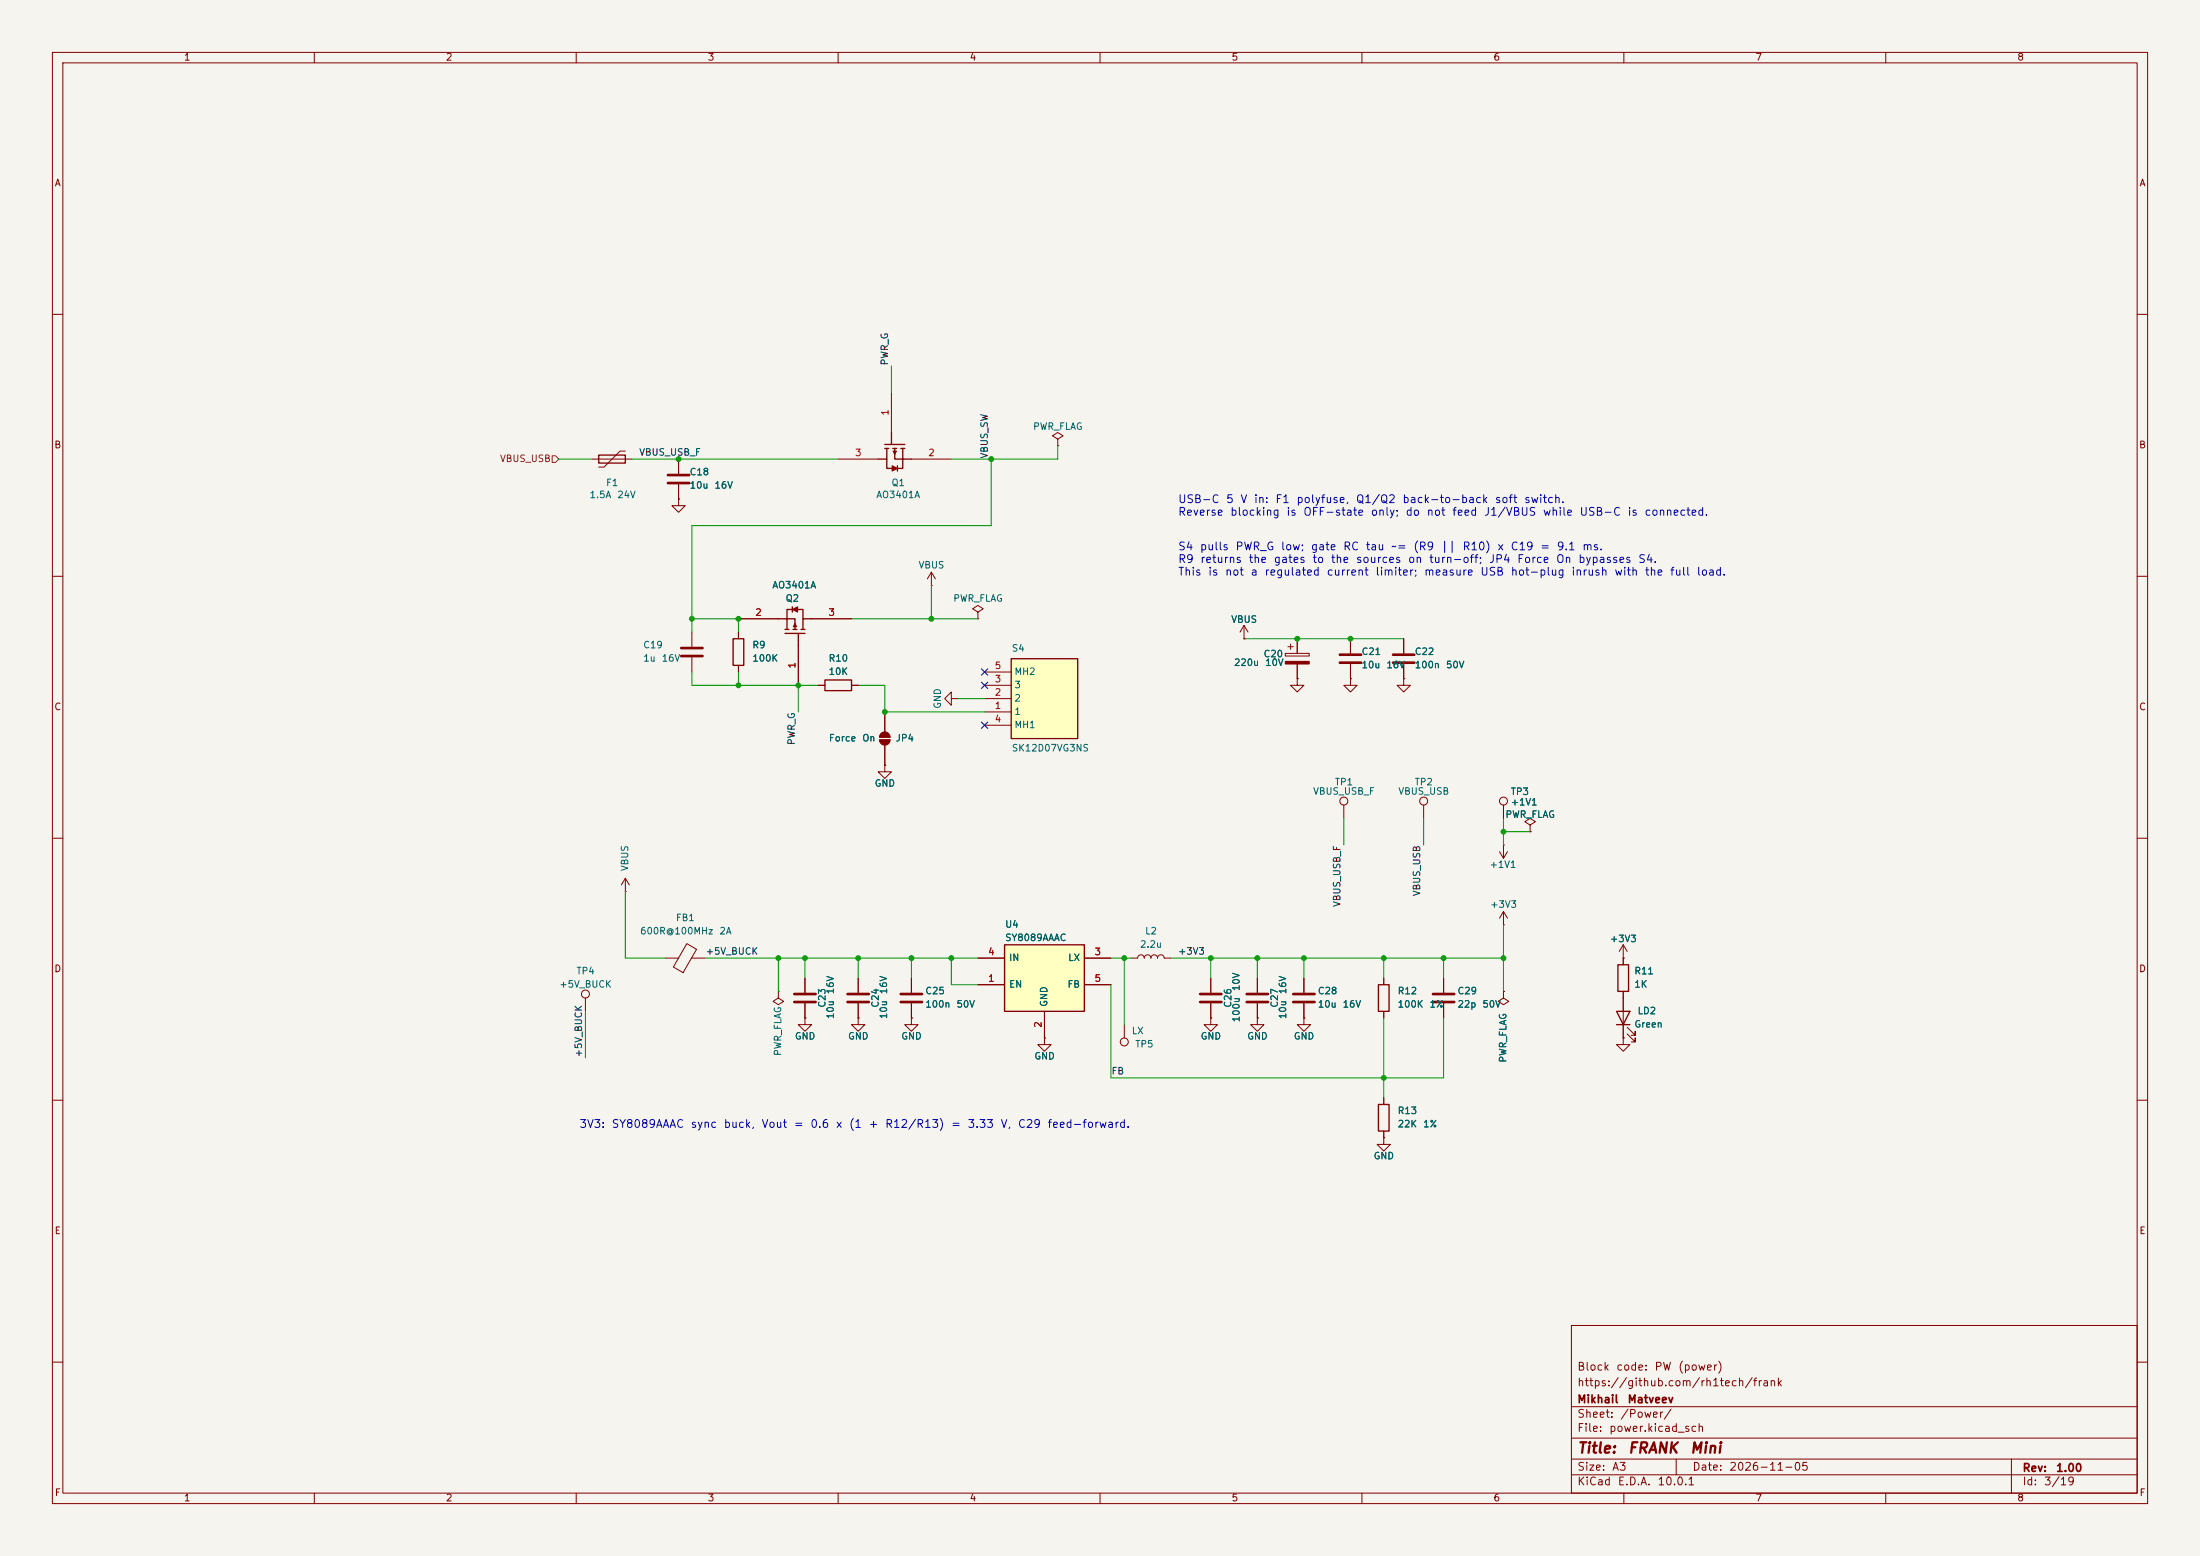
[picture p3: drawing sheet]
<svg xmlns="http://www.w3.org/2000/svg" width="420mm" height="297mm" viewBox="0 0 420 297" stroke-linecap="round" stroke-linejoin="round" font-family="sans-serif">
<path d="M0 0h420v297h-420z" fill="#f5f4ef" stroke="#f5f4ef" stroke-width=".19"/>
<g fill="none" stroke="#840000" stroke-width=".19">
<path d="M10 10h400v277h-400zM12 12h396v273h-396zM60 10v2M110 10v2M160 10v2M210 10v2M260 10v2M310 10v2M360 10v2M10 60h2M408 60h2M129.5 95.3v1.2h1.3l-1.3 1.3-1.2-1.3h1.2"/>
<path d="M129.5 95.3h.1M129.5 87.6v2.8M129.5 92.5v2.8M10 110h2M141 118.1h7.6M154.9 118.1h7.7M177.8 111.8h.1M177.8 109.2l-.8 1.3M177.8 109.2l.8 1.3M177.8 109.2v2.6M237.5 119.4l-.8 1.3M237.5 119.4l.8 1.3"/>
<path d="M237.5 119.4v2.5M408 110h2M132.1 120.7v2.7M132.1 125.5v2.8M141 120.7v1.2M141 127v1.3M152.4 123.2v7.6M237.5 121.9h.1M245.4 124.7h4.5v.5h-4.5zM245.9 123.4h1M246.4 122.9v1.1M247.6 129.5v1.3h1.3l-1.3 1.3-1.2-1.3h1.2"/>
<path d="M247.6 129.5h.1M247.6 121.9v2.8M247.6 126.7v2.8M257.8 129.5v1.3h1.3l-1.3 1.3-1.3-1.3h1.3M257.8 129.5h.1M257.8 121.9v2.8M257.8 126.7v2.8M268 129.5v1.3h1.2l-1.2 1.3-1.3-1.3h1.3M268 129.5h.1M268 121.9v2.8M268 126.7v2.8M10 160h2"/>
<path d="M256.5 153.7v2.5M271.8 153.7v2.5M287 153.7v2.5M292.1 157.5l1-.7-1-.6-1 .6 1 .7v1.3M292.1 158.8h.1M408 160h2M286.3 162.6l.7 1.2M287 161.3h.1M287 176.5h.1M287 161.3v2.5M287 174v2.5M287 174l-.7 1.3"/>
<path d="M287 174l.8 1.3M287.8 162.6l-.8 1.2M214.6 195.6v2.5M231.1 194.3v1.3h1.3l-1.3 1.3-1.2-1.3h1.2M231.1 194.3h.1M231.1 186.7v2.8M231.1 191.5v2.8M240 194.3v1.3h1.3l-1.3 1.3-1.2-1.3h1.2M240 194.3h.1M240 186.7v2.8M240 191.5v2.8M248.9 194.3v1.3h1.3l-1.3 1.3-1.3-1.3h1.3"/>
<path d="M248.9 194.3h.1M248.9 186.7v2.8M248.9 191.5v2.8M309.9 182.9h.1M309.9 198.1v1.3h1.2l-1.2 1.3-1.3-1.3h1.3M309.9 198.1h.1M309.9 180.3l-.8 1.3M309.9 180.3l.7 1.3M309.9 180.3v3.9M309.9 189.2v8.9M310.6 197.4l1.6 1.5v-.8v.8h-.8M310.6 196.1l1.6 1.5v-.7v.7h-.8"/>
<path d="M10 210h2M264.2 217.2v1.2h1.2l-1.2 1.3-1.3-1.3h1.3M264.2 217.2h.1M264.2 209.6v1.2M264.2 215.9v1.3M408 210h2M300 253h108v32h-108zM10 260h2M300 278.5h108M300 274.5h108M300 268.5h108M320 278.5v3"/>
<path d="M384 278.5v6.5M408 260h2M60 285v2M110 285v2M160 285v2M210 285v2M260 285v2M300 281.5h108M310 285v2M360 285v2"/>
<circle cx="256.5" cy="152.9" r=".76"/>
<circle cx="271.8" cy="152.9" r=".76"/>
<circle cx="287" cy="152.9" r=".76"/>
<circle cx="214.6" cy="198.9" r=".76"/>
</g>
<g fill="none" stroke="#840000" stroke-width=".25">
<path d="M148.6 118.1h1.6v2M151.3 116.3h-1.1v1.8h1.6v2M151.3 115.8v1M152.3 116.3h1v1.8M154.9 118.1h-1.6v2M140 121.9h2v5.1h-2zM149.9 120.1h.7M149.9 120.9h3.8M151.4 120.1h.7M152.4 120.9v2.3M152.9 120.1h.8M308.6 193h2.5l-1.2 2.6z"/>
<path d="M308.6 195.6h2.5M308.9 184.2h2v5h-2zM263.1 210.8h2.1v5.1h-2.1z"/>
</g>
<g fill="#840000" stroke="#840000" stroke-width=".19">
<path d="M151.8 119l.3 .6h-.7z"/>
<path d="M151.3 116.3l1-.5v1z"/>
<path d="M245.4 126.2h4.5v.5h-4.5z"/>
</g>
<g fill="none" stroke="#840000" stroke-width=".51">
<path d="M127.5 90.7h4.1M127.5 92.2h4.1M130 123.7h4.1M130 125.2h4.1M255.8 125h4M255.8 126.5h4M265.9 125h4.1M265.9 126.5h4.1M229.1 189.7h4.1M229.1 191.3h4.1M238 189.7h4.1M238 191.3h4.1"/>
<path d="M246.9 189.7h4.1M246.9 191.3h4.1"/>
</g>
<path d="M191.8 180.3h15.2v12.7h-15.2z" fill="#ffffc2"/>
<path d="M191.8 180.3h15.2v12.7h-15.2zM263.1 188h2.1v5h-2.1z" fill="none" stroke="#840000" stroke-width=".25"/>
<g fill="none" stroke="#840000" stroke-width=".19">
<path d="M119.4 170.2h.1M119.4 167.6l-.8 1.3M119.4 167.6l.7 1.3M119.4 167.6v2.6M127 182.9h2.5M131.1 180.1l1.9 1.1-2.6 4.4-1.9-1zM132 182.9h2.6M174 186.7v2.8M174 191.5v2.8M186.7 188h5.1M186.7 182.9h5.1M199.4 193v5.1"/>
<path d="M207 188h5.1M207 182.9h5.1M215.9 182.9h1.3a.64 .64 0 0 1 .6-.7 .64 .64 0 0 1 .6 .7 .64 .64 0 0 1 .7-.7 .64 .64 0 0 1 .6 .7 .64 .64 0 0 1 .6-.7 .64 .64 0 0 1 .7 .7 .64 .64 0 0 1 .6-.7 .64 .64 0 0 1 .6 .7h1.3M264.2 186.7v1.3M264.2 193v1.3M275.6 186.7v2.8M275.6 191.5v2.8M287 189.2v1.3l1 .6-1 .7-1-.7 1-.6M287 189.2h.1"/>
</g>
<path d="M172 189.7h4M172 191.3h4M273.6 189.7h4M273.6 191.3h4" fill="none" stroke="#840000" stroke-width=".51"/>
<path d="M193 125.7h12.7v15.3h-12.7z" fill="#ffffc2"/>
<g fill="none" stroke="#840000" stroke-width=".25">
<path d="M114.3 86.9h5.1v1.5h-5.1zM168.9 85.6h.8M168.9 84.8h3.8M169.3 87.6v1.8h1M169.3 85.6v2h-1.7M170.2 82.6v2.2M170.4 85.6h.8M170.8 85.6v2h1.5v1.8h-1M171.3 88.9v1M172 85.6h.7M172.3 85.6v2h1.7M157.5 129.8h5.1v2h-5.1z"/>
<path d="M193 125.7h12.7v15.3h-12.7z"/>
</g>
<g fill="none" stroke="#840000" stroke-width=".19">
<path d="M170.2 74.9v7.7M113 87.6h7.6M119.4 86.1h-1l-3.1 3.1h-1M129.5 95.3h.1M129.5 87.6v2.8M129.5 92.5v2.8M160 87.6h7.6M174 87.6h7.6M201.9 83.8l1-.6-1-.6-1 .6 1 .6v1.3M201.9 85.1h.1M141 118.1h7.6M154.9 118.1h7.7"/>
<path d="M186.7 116.8l1-.6-1-.6-1 .6 1 .6v1.3M186.7 118.1h.1M141 120.7v1.2M141 127v1.3M152.4 123.2v7.6M156.2 130.8h1.3M162.6 130.8h1.2M168.9 135.9v3.8M181.6 133.4v-1.3l-1.3 1.3 1.3 1.2v-1.2h1.3M182.9 133.4h.1M188 135.9h5M188 133.4h5"/>
<path d="M188 130.8h5M188 138.4h5M188 128.3h5M237.5 121.9h.1M247.6 129.5h.1M247.6 121.9v2.8M247.6 126.7v2.8M257.8 129.5h.1M257.8 121.9v2.8M257.8 126.7v2.8M268 129.5h.1M268 121.9v2.8"/>
<path d="M268 126.7v2.8M167.9 141.2h2M167.9 140.7h2M168.9 146.1v1.2h1.3l-1.3 1.3-1.3-1.3h1.3M168.9 146.1h.1M168.9 142.2v3.9M287 153.7v2.5M292.1 158.8h.1M111.8 190.5v2.5M148.6 189.2v1.3l1 .6-1 .7-1-.7 1-.6M148.6 189.2h.1M153.7 194.3v1.3h1.2l-1.2 1.3-1.3-1.3h1.3"/>
<path d="M153.7 194.3h.1M153.7 186.7v2.8M153.7 191.5v2.8M163.8 194.3v1.3h1.3l-1.3 1.3-1.2-1.3h1.2M163.8 194.3h.1M163.8 186.7v2.8M163.8 191.5v2.8M174 194.3v1.3h1.3l-1.3 1.3-1.3-1.3h1.3M174 194.3h.1M174 186.7v2.8M174 191.5v2.8M186.7 188h5.1"/>
<path d="M186.7 182.9h5.1M199.4 198.1v1.3h1.3l-1.3 1.3-1.3-1.3h1.3M199.4 198.1h.1M199.4 193v5.1M207 188h5.1M207 182.9h5.1M231.1 194.3h.1M231.1 186.7v2.8M231.1 191.5v2.8M240 194.3h.1M240 186.7v2.8M240 191.5v2.8"/>
<path d="M248.9 194.3h.1M248.9 186.7v2.8M248.9 191.5v2.8M264.2 186.7v1.3M264.2 193v1.3M275.6 186.7v2.8M275.6 191.5v2.8M287 189.2h.1M309.9 182.9h.1M309.9 198.1h.1M309.9 182.9v1.3M309.9 189.2v3.8"/>
<path d="M309.9 195.6v2.5M264.2 217.2h.1M264.2 209.6v1.2M264.2 215.9v1.3"/>
<circle cx="111.8" cy="189.7" r=".76"/>
</g>
<g fill="#840000" stroke="#840000" stroke-width=".19">
<path d="M170.5 86.1h.6l-.3 .6z"/>
<path d="M170.3 88.9l1 .5-1 .5z"/>
<path d="M167.9 141.2h2a1.02 1.02 0 0 1-1 1 1.02 1.02 0 0 1-1-1z"/>
<path d="M168.2 140a1.02 1.02 0 0 1 1.1-.2 1.02 1.02 0 0 1 .6 .9h-2z"/>
</g>
<path d="M151.6 189.7h4.1M151.6 191.3h4.1M161.8 189.7h4.1M161.8 191.3h4.1" fill="none" stroke="#840000" stroke-width=".51"/>
<path d="M105.4 87h.6l.7 .6-.7 .7h-.6z" fill="none" stroke="#725600" stroke-width=".19"/>
<g fill="none" stroke="#009600" stroke-width=".19">
<path d="M170.2 69.9v5M106.7 87.6h6.3M120.6 87.6h39.4M189.2 87.6v12.7h-57.1v20.4M201.9 85.1v2.5h-20.3M132.1 118.1h8.9v2.6M162.6 118.1h24.1M177.8 111.8v6.3M132.1 128.3v2.5h24.1M141 128.3v2.5M152.4 130.8v5.1M163.8 130.8h5.1v5.1h19.1"/>
<path d="M182.9 133.4h5.1M237.5 121.9h30.5M256.5 156.2v5.1M271.8 156.2v5.1M287 156.2v5.1M287 158.8h5.1M119.4 170.2v12.7h7.6M287 176.5v12.7M111.8 193v8.9M134.6 182.9h52.1M148.6 182.9v6.3M153.7 182.9v3.8"/>
<path d="M163.8 182.9v3.8M174 182.9v3.8M181.6 182.9v5.1h5.1M212.1 182.9h3.8M212.1 188v17.7h63.5v-11.4M214.6 182.9v12.7M223.5 182.9h63.5M231.1 182.9v3.8M240 182.9v3.8M248.9 182.9v3.8M264.2 182.9v3.8M264.2 194.3v15.3"/>
<path d="M275.6 182.9v3.8"/>
</g>
<path d="M187.4 127.7l1.2 1.2M187.4 137.8l1.2 1.2M187.4 130.2l1.2 1.2M188.6 127.7l-1.2 1.2M188.6 137.8l-1.2 1.2M188.6 130.2l-1.2 1.2" fill="none" stroke="#000084" stroke-width=".19"/>
<g fill="#009600" stroke="#009600" stroke-width=".19">
<circle cx="247.6" cy="121.9" r=".46"/>
<circle cx="257.8" cy="121.9" r=".46"/>
<circle cx="287" cy="158.8" r=".46"/>
<circle cx="264.2" cy="182.9" r=".46"/>
<circle cx="174" cy="182.9" r=".46"/>
<circle cx="181.6" cy="182.9" r=".46"/>
<circle cx="163.8" cy="182.9" r=".46"/>
<circle cx="214.6" cy="182.9" r=".46"/>
<circle cx="148.6" cy="182.9" r=".46"/>
<circle cx="153.7" cy="182.9" r=".46"/>
<circle cx="141" cy="130.8" r=".46"/>
<circle cx="152.4" cy="130.8" r=".46"/>
<circle cx="177.8" cy="118.1" r=".46"/>
<circle cx="168.9" cy="135.9" r=".46"/>
<circle cx="189.2" cy="87.6" r=".46"/>
<circle cx="240" cy="182.9" r=".46"/>
<circle cx="248.9" cy="182.9" r=".46"/>
<circle cx="231.1" cy="182.9" r=".46"/>
<circle cx="287" cy="182.9" r=".46"/>
<circle cx="275.6" cy="182.9" r=".46"/>
<circle cx="264.2" cy="205.7" r=".46"/>
<circle cx="132.1" cy="118.1" r=".46"/>
<circle cx="141" cy="118.1" r=".46"/>
<circle cx="129.5" cy="87.6" r=".46"/>
</g>
<g font-size="2" fill="#840000">
<text x="301" y="277.9">Title:</text>
<text x="310.6" y="277.9">FRANK</text>
<text x="322.5" y="277.9">Mini</text>
</g>
<g font-size="1.5" fill="#0000c2">
<text x="224.8" y="96.4">USB-C</text>
<text x="224.8" y="98.8">Reverse</text>
<text x="233.9" y="96.4">5</text>
<text x="234.7" y="98.8">blocking</text>
<text x="236.7" y="96.4">V</text>
<text x="239.3" y="96.4">in:</text>
<text x="243.3" y="96.4">F1</text>
<text x="245.5" y="98.8">is</text>
<text x="247.4" y="96.4">polyfuse,</text>
<text x="248.7" y="98.8">OFF-state</text>
<text x="258.7" y="96.4">Q1/Q2</text>
<text x="261.6" y="98.8">only;</text>
<text x="267.6" y="96.4">back-to-back</text>
<text x="268.2" y="98.8">do</text>
<text x="272.2" y="98.8">not</text>
<text x="277.1" y="98.8">feed</text>
<text x="283.2" y="98.8">J1/VBUS</text>
<text x="285.3" y="96.4">soft</text>
<text x="290.8" y="96.4">switch.</text>
<text x="294.4" y="98.8">while</text>
<text x="301.4" y="98.8">USB-C</text>
<text x="310.6" y="98.8">is</text>
<text x="313.8" y="98.8">connected.</text>
<text x="224.8" y="105.4">S4</text>
<text x="224.8" y="107.8">R9</text>
<text x="228.9" y="105.4">pulls</text>
<text x="229" y="107.8">returns</text>
<text x="235.7" y="105.4">PWR_G</text>
<text x="238.2" y="107.8">the</text>
<text x="243" y="107.8">gates</text>
<text x="244.4" y="105.4">low;</text>
<text x="250.1" y="105.4">gate</text>
<text x="250.4" y="107.8">to</text>
<text x="253.9" y="107.8">the</text>
<text x="256.3" y="105.4">RC</text>
<text x="258.7" y="107.8">sources</text>
<text x="260.6" y="105.4">tau</text>
<text x="265.5" y="105.4">~=</text>
<text x="268.7" y="107.8">on</text>
<text x="269.7" y="105.4">(R9</text>
<text x="272.7" y="107.8">turn-off;</text>
<text x="274.9" y="105.4">||</text>
<text x="279.1" y="105.4">R10)</text>
<text x="284.1" y="107.8">JP4</text>
<text x="285.7" y="105.4">x</text>
<text x="288.2" y="105.4">C19</text>
<text x="289.5" y="107.8">Force</text>
<text x="293.9" y="105.4">=</text>
<text x="296.9" y="107.8">On</text>
<text x="297.1" y="105.4">9.1</text>
<text x="301.2" y="107.8">bypasses</text>
<text x="301.9" y="105.4">ms.</text>
<text x="312.6" y="107.8">S4.</text>
<text x="224.8" y="110.2">This</text>
<text x="230.5" y="110.2">is</text>
<text x="233.7" y="110.2">not</text>
<text x="238.6" y="110.2">a</text>
<text x="241.3" y="110.2">regulated</text>
<text x="253.1" y="110.2">current</text>
<text x="262.4" y="110.2">limiter;</text>
<text x="271.7" y="110.2">measure</text>
<text x="282.5" y="110.2">USB</text>
<text x="288.3" y="110.2">hot-plug</text>
<text x="299.9" y="110.2">inrush</text>
<text x="308.1" y="110.2">with</text>
<text x="313.9" y="110.2">the</text>
<text x="318.7" y="110.2">full</text>
<text x="323.8" y="110.2">load.</text>
<text x="110.5" y="215.6">3V3:</text>
<text x="116.6" y="215.6">SY8089AAAC</text>
<text x="131.7" y="215.6">sync</text>
<text x="138" y="215.6">buck,</text>
<text x="145.3" y="215.6">Vout</text>
<text x="151.4" y="215.6">=</text>
<text x="154.6" y="215.6">0.6</text>
<text x="159.4" y="215.6">x</text>
<text x="162" y="215.6">(1</text>
<text x="165.7" y="215.6">+</text>
<text x="168.8" y="215.6">R12/R13)</text>
<text x="181.4" y="215.6">=</text>
<text x="184.6" y="215.6">3.33</text>
<text x="190.9" y="215.6">V,</text>
<text x="194.2" y="215.6">C29</text>
<text x="199.8" y="215.6">feed-forward.</text>
</g>
<g font-size="1.5" fill="#840000">
<text x="301" y="262">Block</text>
<text x="308.4" y="262">code:</text>
<text x="315.7" y="262">PW</text>
<text x="320.2" y="262">(power)</text>
<text x="301" y="268.2">Mikhail</text>
<text x="301" y="265">https://github.com/rh1tech/frank</text>
<text x="310.6" y="268.2">Matveev</text>
<text x="301" y="273.7">File:</text>
<text x="301" y="271">Sheet:</text>
<text x="307.1" y="273.7">power.kicad_sch</text>
<text x="309.2" y="271">/Power/</text>
<text x="301" y="281.1">Size:</text>
<text x="307.6" y="281.1">A3</text>
<text x="323" y="281.1">Date:</text>
<text x="330" y="281.1">2026-11-05</text>
<text x="386" y="281.3">Rev:</text>
<text x="392.4" y="281.3">1.00</text>
<text x="301" y="283.9">KiCad</text>
<text x="308.7" y="283.9">E.D.A.</text>
<text x="316.3" y="283.9">10.0.1</text>
<text x="386" y="283.9">Id:</text>
<text x="390.1" y="283.9">3/19</text>
</g>
<g font-size="1.3" fill="#840000">
<text x="35" y="11.9">1</text>
<text x="85" y="11.9">2</text>
<text x="135" y="11.9">3</text>
<text x="185" y="11.9">4</text>
<text x="235" y="11.9">5</text>
<text x="285" y="11.9">6</text>
<text x="335" y="11.9">7</text>
<text x="385" y="11.9">8</text>
<text x="10.3" y="35.9">A</text>
<text x="408.3" y="35.9">A</text>
<text x="10.3" y="85.9">B</text>
<text x="408.2" y="85.9">B</text>
<text x="10.3" y="135.9">C</text>
<text x="408.2" y="135.9">C</text>
<text x="10.3" y="185.9">D</text>
<text x="408.2" y="185.9">D</text>
<text x="10.3" y="235.9">E</text>
<text x="408.3" y="235.9">E</text>
<text x="10.3" y="285.9">F</text>
<text x="35" y="286.9">1</text>
<text x="85" y="286.9">2</text>
<text x="135" y="286.9">3</text>
<text x="185" y="286.9">4</text>
<text x="235" y="286.9">5</text>
<text x="285" y="286.9">6</text>
<text x="335" y="286.9">7</text>
<text x="385" y="286.9">8</text>
<text x="408.3" y="285.9">F</text>
</g>
<g font-size="1.3" fill="#0f0f0f">
<text x="169.8" y="69.8" transform="rotate(-90 169.8 69.8)">PWR_G</text>
<text x="121.9" y="87.3">VBUS_USB_F</text>
<text x="188.9" y="87.6" transform="rotate(-90 188.9 87.6)">VBUS_SW</text>
<text x="152.1" y="142.3" transform="rotate(-90 152.1 142.3)">PWR_G</text>
<text x="256.2" y="173.2" transform="rotate(-90 256.2 173.2)">VBUS_USB_F</text>
<text x="271.4" y="171.2" transform="rotate(-90 271.4 171.2)">VBUS_USB</text>
<text x="134.6" y="182.5">+5V_BUCK</text>
<text x="224.8" y="182.5">+3V3</text>
<text x="111.4" y="201.9" transform="rotate(-90 111.4 201.9)">+5V_BUCK</text>
<text x="212.1" y="205.4">FB</text>
</g>
<g font-size="1.3" fill="#a90000">
<text x="169.9" y="79.4" transform="rotate(-90 169.9 79.4)">1</text>
<text x="163.1" y="87.4">3</text>
<text x="177.1" y="87.4">2</text>
<text x="144.1" y="117.9">2</text>
<text x="158" y="117.9">3</text>
<text x="152.1" y="127.7" transform="rotate(-90 152.1 127.7)">1</text>
<text x="189.8" y="130.6">3</text>
<text x="189.8" y="128">5</text>
<text x="189.8" y="135.6">1</text>
<text x="189.8" y="133.1">2</text>
<text x="189.8" y="138.2">4</text>
<text x="188.5" y="182.6">4</text>
<text x="208.8" y="182.6">3</text>
<text x="188.5" y="187.7">1</text>
<text x="208.8" y="187.7">5</text>
<text x="199.1" y="196.3" transform="rotate(-90 199.1 196.3)">2</text>
</g>
<g font-size="1.3" fill="#006464">
<text x="197.1" y="82.4">PWR_FLAG</text>
<text x="112.4" y="95.4">1.5A</text>
<text x="115.6" y="93.1">F1</text>
<text x="117.7" y="95.4">24V</text>
<text x="131.5" y="91">C18</text>
<text x="131.5" y="93.6">10u</text>
<text x="136.3" y="93.6">16V</text>
<text x="167.2" y="95.4">AO3401A</text>
<text x="170.1" y="93.1">Q1</text>
<text x="147.3" y="112.6">AO3401A</text>
<text x="175.2" y="108.8">VBUS</text>
<text x="149.9" y="115.2">Q2</text>
<text x="181.9" y="115.2">PWR_FLAG</text>
<text x="234.9" y="119.2">VBUS</text>
<text x="122.7" y="124.1">C19</text>
<text x="143.5" y="124.1">R9</text>
<text x="193" y="124.7">S4</text>
<text x="241.1" y="125.8">C20</text>
<text x="259.8" y="125.3">C21</text>
<text x="270" y="125.3">C22</text>
<text x="122.7" y="126.6">1u</text>
<text x="126.2" y="126.6">16V</text>
<text x="143.5" y="126.6">100K</text>
<text x="158.1" y="126.6">R10</text>
<text x="158.1" y="129.1">10K</text>
<text x="193.5" y="131.7">3</text>
<text x="193.5" y="129.1">MH2</text>
<text x="235.5" y="127.4">220u</text>
<text x="241.4" y="127.4">10V</text>
<text x="259.8" y="127.9">10u</text>
<text x="264.6" y="127.9">16V</text>
<text x="270" y="127.9">100n</text>
<text x="275.9" y="127.9">50V</text>
<text x="179.9" y="135.4" transform="rotate(-90 179.9 135.4)">GND</text>
<text x="193.5" y="136.8">1</text>
<text x="193.5" y="134.2">2</text>
<text x="158.1" y="141.8">Force</text>
<text x="164.5" y="141.8">On</text>
<text x="170.9" y="141.8">JP4</text>
<text x="193" y="143.7">SK12D07VG3NS</text>
<text x="193.5" y="139.3">MH1</text>
<text x="166.9" y="150.5">GND</text>
<text x="250.6" y="152">VBUS_USB_F</text>
<text x="254.7" y="150.2">TP1</text>
<text x="266.8" y="152">VBUS_USB</text>
<text x="270" y="150.2">TP2</text>
<text x="288.3" y="152.1">TP3</text>
<text x="288.3" y="154.1">+1V1</text>
<text x="287.3" y="156.4">PWR_FLAG</text>
<text x="120.2" y="166.4" transform="rotate(-90 120.2 166.4)">VBUS</text>
<text x="284.3" y="166">+1V1</text>
<text x="284.4" y="173.6">+3V3</text>
<text x="122.1" y="178.7">600R@100MHz</text>
<text x="128.9" y="176.1">FB1</text>
<text x="137.2" y="178.7">2A</text>
<text x="191.8" y="179.9">SY8089AAAC</text>
<text x="191.8" y="177.4">U4</text>
<text x="218.5" y="178.7">L2</text>
<text x="192.5" y="183.7">IN</text>
<text x="203.8" y="183.7">LX</text>
<text x="217.5" y="181.2">2.2u</text>
<text x="307.2" y="180.1">+3V3</text>
<text x="106.7" y="188.8">+5V_BUCK</text>
<text x="109.9" y="186.3">TP4</text>
<text x="159.5" y="189.9" transform="rotate(-90 159.5 189.9)">16V</text>
<text x="169.6" y="189.9" transform="rotate(-90 169.6 189.9)">16V</text>
<text x="176.5" y="190.1">C25</text>
<text x="192.5" y="188.8">EN</text>
<text x="203.7" y="188.8">FB</text>
<text x="237" y="189.3" transform="rotate(-90 237 189.3)">10V</text>
<text x="245.8" y="189.9" transform="rotate(-90 245.8 189.9)">16V</text>
<text x="251.5" y="190.1">C28</text>
<text x="266.7" y="190.1">R12</text>
<text x="278.1" y="190.1">C29</text>
<text x="311.9" y="188.8">1K</text>
<text x="311.9" y="186.3">R11</text>
<text x="157.9" y="192.4" transform="rotate(-90 157.9 192.4)">C23</text>
<text x="159.5" y="194.6" transform="rotate(-90 159.5 194.6)">10u</text>
<text x="168.1" y="192.4" transform="rotate(-90 168.1 192.4)">C24</text>
<text x="169.6" y="194.6" transform="rotate(-90 169.6 194.6)">10u</text>
<text x="176.5" y="192.6">100n</text>
<text x="182.5" y="192.6">50V</text>
<text x="200.3" y="192.3" transform="rotate(-90 200.3 192.3)">GND</text>
<text x="215.9" y="197.7">LX</text>
<text x="235.4" y="192.4" transform="rotate(-90 235.4 192.4)">C26</text>
<text x="237" y="195.2" transform="rotate(-90 237 195.2)">100u</text>
<text x="244.3" y="192.4" transform="rotate(-90 244.3 192.4)">C27</text>
<text x="245.8" y="194.6" transform="rotate(-90 245.8 194.6)">10u</text>
<text x="251.5" y="192.6">10u</text>
<text x="256.2" y="192.6">16V</text>
<text x="266.7" y="192.6">100K</text>
<text x="272.8" y="192.6">1%</text>
<text x="278.1" y="192.6">22p</text>
<text x="282.9" y="192.6">50V</text>
<text x="311.9" y="196.4">Green</text>
<text x="312.5" y="193.9">LD2</text>
<text x="149.5" y="201.7" transform="rotate(-90 149.5 201.7)">PWR_FLAG</text>
<text x="151.6" y="198.7">GND</text>
<text x="161.8" y="198.7">GND</text>
<text x="172" y="198.7">GND</text>
<text x="197.4" y="202.5">GND</text>
<text x="216.6" y="200.3">TP5</text>
<text x="229.1" y="198.7">GND</text>
<text x="238" y="198.7">GND</text>
<text x="246.9" y="198.7">GND</text>
<text x="287.9" y="202.9" transform="rotate(-90 287.9 202.9)">PWR_FLAG</text>
<text x="266.7" y="215.5">22K</text>
<text x="266.7" y="213">R13</text>
<text x="271.6" y="215.5">1%</text>
<text x="262.1" y="221.6">GND</text>
</g>
<text font-size="1.3" fill="#725600" x="95.3" y="88.5">VBUS_USB</text>
</svg>
